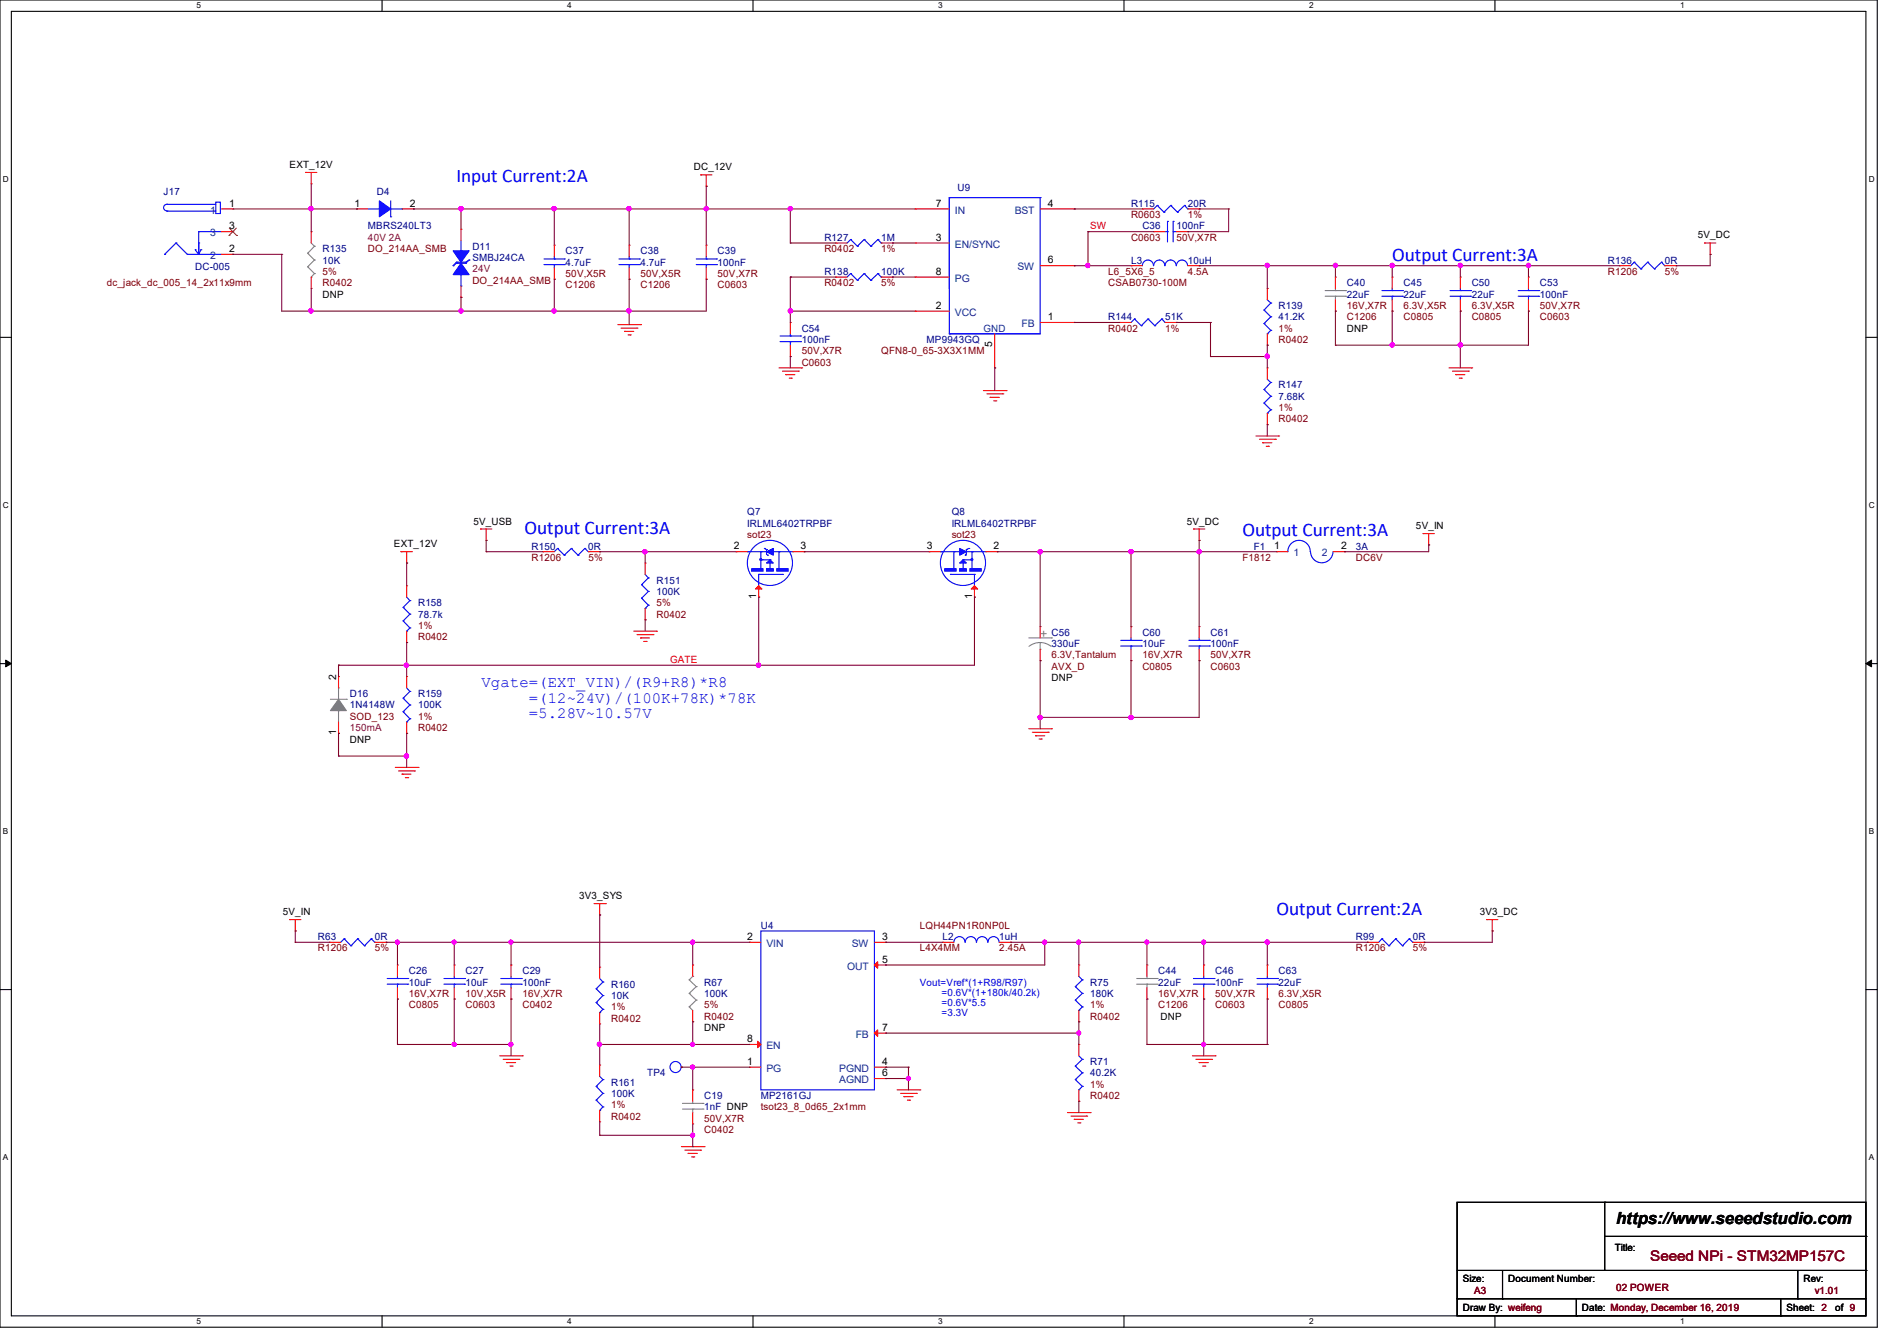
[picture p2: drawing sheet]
<svg xmlns="http://www.w3.org/2000/svg" width="297mm" height="210mm" viewBox="0 0 297 210" stroke-linecap="round" stroke-linejoin="round" font-family="sans-serif">
<path d="M0 0h293.9v207.9h-293.9zM1.8 1.8h290.3v204.3h-290.3z" fill="none" stroke="#000" stroke-width=".17"/>
<g fill="#fff">
<path d="M30.8 .2h.7v1.4h-.7z"/>
<path d="M30.8 206.2h.7v1.4h-.7z"/>
</g>
<path d="M59.8 0v1.8M59.8 206.1v1.8" fill="none" stroke="#000" stroke-width=".17"/>
<g fill="#fff">
<path d="M88.8 .2h.7v1.4h-.7z"/>
<path d="M88.8 206.2h.7v1.4h-.7z"/>
</g>
<path d="M117.9 0v1.8M117.9 206.1v1.8" fill="none" stroke="#000" stroke-width=".17"/>
<g fill="#fff">
<path d="M146.9 .2h.7v1.4h-.7z"/>
<path d="M146.9 206.2h.7v1.4h-.7z"/>
</g>
<path d="M176 0v1.8M176 206.1v1.8" fill="none" stroke="#000" stroke-width=".17"/>
<g fill="#fff">
<path d="M205 .2h.7v1.4h-.7z"/>
<path d="M205 206.2h.7v1.4h-.7z"/>
</g>
<path d="M234.1 0v1.8M234.1 206.1v1.8" fill="none" stroke="#000" stroke-width=".17"/>
<g fill="#fff">
<path d="M263.1 .2h.6v1.4h-.6z"/>
<path d="M263.1 206.2h.6v1.4h-.6z"/>
<path d="M.5 27.3h.9v1.4h-.9z"/>
<path d="M292.6 27.3h.9v1.4h-.9z"/>
<path d="M.5 78.4h.9v1.4h-.9z"/>
<path d="M292.6 78.4h.9v1.4h-.9z"/>
</g>
<path d="M0 52.8h1.8M292.1 52.8h1.8" fill="none" stroke="#000" stroke-width=".17"/>
<g fill="#fff">
<path d="M.5 129.5h.8v1.4h-.8z"/>
<path d="M292.6 129.5h.8v1.4h-.8z"/>
</g>
<path d="M0 103.9h1.8M292.1 103.9h1.8" fill="none" stroke="#000" stroke-width=".17"/>
<path d="M.9 103.4l.9 .5-.9 .5zM292.1 103.9l.9-.5v1z" fill="#000" stroke="#000" stroke-width=".16"/>
<g fill="#fff">
<path d="M.5 180.5h.8v1.4h-.8z"/>
<path d="M292.6 180.5h.8v1.4h-.8z"/>
</g>
<g fill="none" stroke="#000" stroke-width=".17">
<path d="M0 155h1.8M292.1 155h1.8M228.1 188.3h64v17.8h-64zM228.1 199h64M235.2 199v4.4M251.2 188.3h.1M251.2 188.3v10.7M251.2 193.6h40.9M281.5 199v4.4M292.1 199h.1M292.1 193.6h.1M228.1 203.4h.1"/>
<path d="M228.1 203.4h64M235.2 203.4h.1M246.8 206.1h.1M246.8 203.4v2.7M278.8 206.1h.1M278.8 203.4v2.7M281.5 203.4h.1"/>
</g>
<g fill="none" stroke="#f00" stroke-width=".17">
<path d="M34.7 32.7h1.7M34.7 36.3h1.7M34.7 39.8h1.7M36.4 32.7h.1M36.4 36.3h.1M36.4 39.8h.1M47.8 27h.1M47.8 27h1.8M48.7 28.8h.1M48.7 36.3h.1M48.7 27v1.8M48.7 36.3v1.8"/>
<path d="M55.8 32.7h.1M55.8 32.7h1.8M62.9 32.7h1.8M64.7 32.7h.1M72.2 35.9h.1M72.2 35.9v1.8M86.8 38.4h.1M86.8 38.4v1.8M98.5 38.4h.1M98.5 38.4v1.8M109.7 27.4h.1M109.7 27.4h1.8"/>
<path d="M110.6 29.2h.1M110.6 38.4h.1M110.6 27.4v1.8M110.6 38.4v1.8M130.9 38.1h.1M130.9 38.1h1.7M138 38.1h1.7M139.7 38.1h.1M143.3 32.7h.1M143.3 38.1h.1M143.3 38.1h5.3M143.3 32.7h5.3"/>
<path d="M162.9 32.7h5.3M168.2 32.7h.1M178.9 32.7h.1M178.9 32.7h1.7M180.6 36.3h.1M180.6 36.3h1.8M184.2 36.3h1.8M186 36.3h.1M186 32.7h1.7M187.7 32.7h.1M266.9 38.1h.1M266.9 38.1h1.7"/>
<path d="M267.8 39.8h.1M267.8 38.1v1.7M48.7 45.2h.1M48.7 43.4v1.8M72.2 46.6h.1M72.2 44.8v1.8M86.8 43.7h.1M86.8 42v1.7M96.7 50.8h3.6M97.2 51.4h2.5M97.8 51.9h.1M97.8 51.9h1.4"/>
<path d="M98.3 52.5h.4M98.5 43.7h.1M98.5 42v1.7M98.7 52.5h.1M99.7 51.4h.1M100.3 50.8h.1M110.6 43.7h.1M110.6 42v1.7M122 57.6h3.5M122.5 58.1h2.5M123 58.7h.1M123 58.7h1.5"/>
<path d="M123.6 59.2h.3M123.7 50.5h.1M123.7 55.8h.1M123.7 50.5v1.8M123.7 54.1v1.7M123.9 59.2h.1M125 58.1h.1M125.5 57.6h.1M130.9 43.4h.1M130.9 43.4h1.7M138 43.4h1.7M139.7 43.4h.1"/>
<path d="M143.3 43.4h.1M143.3 48.7h.1M143.3 43.4h5.3M143.3 48.7h5.3M155.7 57.6h.1M155.7 52.3v5.3M162.9 50.5h5.3M162.9 41.6h5.3M168.2 41.6h.1M168.2 50.5h.1M175.3 50.5h.1M175.3 50.5h1.8"/>
<path d="M177.1 41.6h.1M177.1 41.6h1.8M182.4 50.5h1.8M184.2 50.5h.1M186 41.6h1.7M187.7 41.6h.1M198.4 57.6h.1M198.4 45.2h.1M198.4 54.1h.1M198.4 45.2v1.7M198.4 52.3v1.8M198.4 57.6v1.8"/>
<path d="M209.1 43.4h.1M209.1 48.7h.1M209.1 43.4v1.8M209.1 46.9v1.8M218 43.4h.1M218 48.7h.1M218 43.4v1.8M218 46.9v1.8M226.9 57.6h3.5M227.4 58.1h2.5M227.9 58.7h.1M227.9 58.7h1.5"/>
<path d="M228.5 59.2h.3M228.6 43.4h.1M228.6 48.7h.1M228.6 43.4v1.8M228.6 46.9v1.8M228.8 59.2h.1M229.9 58.1h.1M230.4 57.6h.1M239.3 43.4h.1M239.3 48.7h.1M239.3 43.4v1.8M239.3 46.9v1.8"/>
<path d="M253.5 41.6h.1M253.5 41.6h1.8M260.6 41.6h1.8M262.4 41.6h.1M154 61.2h3.5M154.5 61.7h2.5M155 62.2h.1M155 62.2h1.5M155.6 62.8h.3M155.9 62.8h.1M157 61.7h.1M157.5 61.2h.1"/>
<path d="M196.6 68.3h3.6M197.2 68.8h2.5M197.7 69.3h.1M197.7 69.3h1.4M198.2 69.9h.4M198.4 66.5h.1M198.4 64.7v1.8M198.6 69.9h.1M199.7 68.8h.1M200.2 68.3h.1M62.8 86.4h.1M62.8 86.4h1.8"/>
<path d="M63.7 88.2h.1M63.7 91.7h.1M63.7 86.4v1.8M63.7 91.7v1.8M63.7 98.8v1.8M75.2 82.8h.1M75.2 82.8h1.8M76.1 84.6h.1M76.1 82.8v1.8M85 86.4h.1M85 86.4h1.8M92.1 86.4h1.8"/>
<path d="M93.9 86.4h.1M99.2 98.8h3.6M99.7 99.4h2.5M100.3 99.9h.1M100.3 99.9h1.4M101 88.2h.1M101 97.1h.1M101 88.2v1.8M101 95.3v1.8M102.2 99.4h.1M102.8 98.8h.1M115.2 86.4h.1"/>
<path d="M115.2 86.4h1.8M118.8 93.5h.1M118.8 91.7v1.8M124.1 86.4h1.8M125.9 86.4h.1M145.5 86.4h.1M145.5 86.4h1.7M152.6 93.5h.1M152.6 91.7v1.8M154.3 86.4h1.8M156.1 86.4h.1M162.9 98.1h.1"/>
<path d="M162.9 98.1v1.8M177.1 98.1h.1M177.1 98.1v1.8M186.9 82.8h.1M186.9 82.8h1.7M187.7 84.6h.1M187.7 98.1h.1M187.7 82.8v1.8M187.7 98.1v1.8M199.9 86.4h.1M199.9 86.4h1.7M208.7 86.4h1.8"/>
<path d="M210.5 86.4h.1M222.8 83.6h.1M222.8 83.6h1.8M223.7 85.3h.1M223.7 83.6v1.7M53 114.9h.1M53 106h.1M53 106v1.7M53 113.1v1.8M63.7 106h.1M63.7 114.9h.1M63.7 100.6h.1"/>
<path d="M63.7 106v1.7M63.7 113.1v1.8M100.8 100.5h.4M101.2 100.5h.1M161.1 114.1h3.5M161.6 114.7h2.5M162.1 115.2h.1M162.1 115.2h1.5M162.7 115.7h.3M162.9 103.5h.1M162.9 101.7v1.8M163 115.7h.1"/>
<path d="M164.1 114.7h.1M164.6 114.1h.1M177.1 103.5h.1M177.1 101.7v1.8M187.7 103.5h.1M187.7 101.7v1.8M61.9 120.2h3.5M62.4 120.7h2.5M62.9 121.2h.1M62.9 121.2h1.4M63.5 121.8h.3M63.8 121.8h.1"/>
<path d="M64.9 120.7h.1M65.4 120.2h.1M45.3 144h.1M45.3 144h1.8M46.2 145.8h.1M46.2 144v1.8M51.6 147.6h.1M51.6 147.6h1.7M58.7 147.6h1.8M60.5 147.6h.1M62.2 151.1h.1M62.2 156.5h.1"/>
<path d="M62.2 151.1v1.8M62.2 154.7v1.8M71.1 151.1h.1M71.1 156.5h.1M71.1 151.1v1.8M71.1 154.7v1.8M80 151.1h.1M80 156.5h.1M80 151.1v1.8M80 154.7v1.8M93 141.5h1.8M93.9 143.3h.1"/>
<path d="M93.9 151.5h.1M93.9 141.5v1.8M93.9 151.5v1.7M93.9 158.6v1.8M94.8 141.5h.1M108.5 151.1h.1M108.5 151.1v1.8M108.5 158.2v1.8M117.3 147.6h.1M117.3 147.6h1.8M136.9 147.6h1.8M136.9 151.1h1.8"/>
<path d="M138.7 147.6h.1M138.7 151.1h.1M147.6 147.6h.1M147.6 147.6h1.8M156.5 147.6h1.7M158.2 147.6h.1M168.9 151.1h.1M168.9 151.1v1.8M168.9 158.2v1.8M179.6 151.1h.1M179.6 156.5h.1M179.6 151.1v1.8"/>
<path d="M179.6 154.7v1.8M188.5 151.1h.1M188.5 156.5h.1M188.5 151.1v1.8M188.5 154.7v1.8M198.4 151.1h.1M198.4 156.5h.1M198.4 151.1v1.8M198.4 154.7v1.8M214.1 147.6h.1M214.1 147.6h1.8M221.2 147.6h1.8"/>
<path d="M223 147.6h.1M232.7 144h.1M232.7 144h1.8M233.6 145.8h.1M233.6 144v1.8M78.2 165.4h3.6M78.8 165.9h2.4M79.3 166.4h.1M79.3 166.4h1.4M79.8 167h.4M80.2 167h.1M81.2 165.9h.1"/>
<path d="M81.8 165.4h.1M93.9 160.4h.1M93.9 166.8h.1M93.9 175.7h.1M93.9 166.8v1.8M93.9 173.9v1.8M106.7 167.1h.1M106.7 179.6h3.5M108.5 170.7h.1M108.5 176h.1M108.5 160h.1M108.5 170.7v1.8"/>
<path d="M108.5 174.2v1.8M110.2 179.6h.1M117.3 163.6h.1M117.3 167.1h.1M117.3 163.6h1.8M117.3 167.1h1.8M136.9 167.1h1.8M136.9 161.8h1.8M136.9 168.9h1.8M138.7 161.8h.1M138.7 167.1h.1M138.7 168.9h.1"/>
<path d="M140.5 170.7h3.5M141 171.2h2.5M141.5 171.7h.1M141.5 171.7h1.5M142.1 172.3h.3M142.4 172.3h.1M143.5 171.2h.1M144 170.7h.1M167.1 174.2h3.6M167.7 174.8h2.4M168.2 175.3h.1M168.2 175.3h1.4"/>
<path d="M168.7 175.9h.4M168.9 160h.1M168.9 163.6h.1M168.9 172.5h.1M168.9 163.6v1.8M168.9 170.7v1.8M169.1 175.9h.1M170.1 174.8h.1M170.7 174.2h.1M186.7 165.4h3.5M187.2 165.9h2.5M187.7 166.4h.1"/>
<path d="M187.7 166.4h1.5M188.3 167h.3M188.6 167h.1M189.7 165.9h.1M190.2 165.4h.1M107.2 180.1h2.5M107.7 180.6h.1M107.7 180.6h1.5M108.3 181.2h.3M108.6 181.2h.1M109.7 180.1h.1"/>
</g>
<g fill="none" stroke="#00f" stroke-width=".17">
<path d="M25.8 39.8h.1M26.1 32h.1M26.1 33.1h.1M26.1 32h7.7M26.1 33.1h7.7M26.1 32a.51 .51 0 0 0-.5 .5 .51 .51 0 0 0 .5 .5M27.6 38.1h.1M27.6 38.1l1.7 1.7M27.6 38.1l-1.8 1.7M29.3 39.8h.1M29.3 39.8h5.4M30.6 39.1h.1"/>
<path d="M30.6 39.1l.5 .7M31.1 36.3h.1M31.1 39.8h.1M31.1 38.1h.1M31.1 36.3h3.6M31.1 36.3v3.5M31.5 39.1h.1M31.5 39.1l-.4 .7M33.8 31.7h.7v1.7h-.7zM57.6 32.7h1.8M59.4 32.7h.1M61.2 34h.1"/>
<path d="M61.2 31.5v2.5M61.2 32.7h1.7M62.9 32.7h.1M72.2 39.3h.1M72.2 37.7v1.6M133.2 37.5h.1M133.2 37.5l-.6 .6M133.2 37.5l1 1.1M134.2 38.6h.1M135.3 37.5h.1M135.3 37.5l-1.1 1.1M135.3 37.5l1.1 1.1"/>
<path d="M136.4 38.6h.1M137.5 37.5h.1M137.5 37.5l-1.1 1.1M137.5 37.5l.5 .6M138 38.1h.1M148.6 30.9h14.3v21.4h-14.3zM148.6 30.9h.1M148.6 30.9h14.3M148.6 30.9v14.3M162.9 30.9h.1M181.2 32.2h.1M181.2 32.2l-.6 .5"/>
<path d="M181.2 32.2l1 1M182.2 33.2h.1M182.4 36.3h.4M182.8 34.7h.1M182.8 36.3h.1M182.8 34.7v3.2M183.3 32.2h.1M183.3 32.2l-1.1 1M183.3 32.2l1.1 1M183.7 36.3h.1M183.7 34.7h.1M183.7 36.3h.5"/>
<path d="M183.7 34.7v3.2M184.4 33.2h.1M185.5 32.2h.1M185.5 32.2l-1.1 1M185.5 32.2l.5 .5M186 32.7h.1M71 41.6h.1M71.5 41.2h.1M71.5 41.1h.1M71.5 41.2h1.4M71.5 41.2l-.5 .4M71.5 41.1l-.5 .5"/>
<path d="M72.2 44.8h.1M72.2 43v1.8M72.9 41.2h.1M73.4 40.7h.1M73.4 40.7l-.5 .4h-1.4M73.4 40.7l-.5 .5M85.2 40.6h3.1M85.2 41.4h3.1M86.8 41.4h.1M86.8 40.6h.1M86.8 40.2v.4M86.8 41.4v.6"/>
<path d="M88.3 40.6h.1M88.3 41.4h.1M96.9 40.6h3.2M96.9 41.4h3.2M98.5 41.4h.1M98.5 40.6h.1M98.5 40.2v.4M98.5 41.4v.6M100.1 40.6h.1M100.1 41.4h.1M109 40.6h3.2M109 41.4h3.2"/>
<path d="M110.6 41.4h.1M110.6 40.6h.1M110.6 40.2v.4M110.6 41.4v.6M112.2 40.6h.1M112.2 41.4h.1M122.1 52.6h3.2M122.1 53.5h3.2M123.7 53.5h.1M123.7 52.6h.1M123.7 52.3v.3M123.7 53.5v.6"/>
<path d="M125.3 52.6h.1M125.3 53.5h.1M133.2 42.8h.1M133.2 42.8l-.6 .6M133.2 42.8l1 1.1M134.2 43.9h.1M135.3 42.8h.1M135.3 42.8l-1.1 1.1M135.3 42.8l1.1 1.1M136.4 43.9h.1M137.5 42.8h.1M137.5 42.8l-1.1 1.1"/>
<path d="M137.5 42.8l.5 .6M138 43.4h.1M148.6 52.3h.1M148.6 52.3h14.3M177.6 50h.1M177.6 50l-.5 .5M177.6 50l1.1 1M178.7 51h.1M179.7 50h.1M179.7 50l-1 1M179.7 50l1.1 1M180.6 41.6a.87 .87 0 0 0-.9-.9 .87 .87 0 0 0-.8 .9"/>
<path d="M180.8 51h.1M181.9 50h.1M181.9 50l-1.1 1M181.9 50l.5 .5M182.4 41.6a.87 .87 0 0 0-.9-.9 .87 .87 0 0 0-.9 .9M182.4 50.5h.1M184.1 41.6a.87 .87 0 0 0-.8-.9 .87 .87 0 0 0-.9 .9M185.9 41.6a.87 .87 0 0 0-.8-.9 .87 .87 0 0 0-.9 .9M197.9 48.6h.1M197.9 50.7h.1M197.9 48.6l1.1 1M197.9 50.7l1.1 1"/>
<path d="M198.4 52.3h.1M198.4 59.4l.6 .5M198.4 46.9l.6 .6M199 59.9h.1M199 47.5h.1M199 49.6h.1M199 51.7h.1M199 59.9l-1.1 1.1M199 47.5l-1.1 1.1M199 49.6l-1.1 1.1M199 51.7l-.6 .6M216.4 45.5h3.2"/>
<path d="M216.4 46.4h3.2M218 46.4h.1M218 45.5h.1M218 45.2v.3M218 46.4v.5M219.6 45.5h.1M219.6 46.4h.1M227 45.5h3.3M227 46.4h3.3M228.6 46.4h.1M228.6 45.5h.1M228.6 45.2v.3"/>
<path d="M228.6 46.4v.5M230.3 45.5h.1M230.3 46.4h.1M237.7 45.5h3.2M237.7 46.4h3.2M239.3 46.4h.1M239.3 45.5h.1M239.3 45.2v.3M239.3 46.4v.5M240.9 45.5h.1M240.9 46.4h.1M255.9 41.1h.1"/>
<path d="M255.9 41.1l-.6 .5M255.9 41.1l1 1M256.9 42.1h.1M258 41.1h.1M258 41.1l-1.1 1M258 41.1l1 1M259 42.1h.1M260.1 41.1h.1M260.1 41.1l-1.1 1M260.1 41.1l.5 .5M260.6 41.6h.1M197.9 61h.1"/>
<path d="M197.9 63.1h.1M197.9 61l1.1 1.1M197.9 63.1l1.1 1.1M198.4 64.7h.1M199 62.1h.1M199 64.2h.1M199 62.1l-1.1 1M199 64.2l-.6 .5M63.1 95.1h.1M63.1 97.2h.1M63.1 95.1l1.1 1.1M63.1 97.2l1.1 1.1"/>
<path d="M63.7 98.8h.1M63.7 93.5l.5 .6M64.2 94.1h.1M64.2 96.2h.1M64.2 98.3h.1M64.2 94.1l-1.1 1M64.2 96.2l-1.1 1M64.2 98.3l-.5 .5M87.3 85.9h.1M87.3 85.9l-.5 .5M87.3 85.9l1 1.1M88.3 87h.1"/>
<path d="M89.5 85.9h.1M89.5 85.9l-1.2 1.1M89.5 85.9l1 1.1M90.5 87h.1M91.6 85.9h.1M91.6 85.9l-1.1 1.1M91.6 85.9l.5 .5M92.1 86.4h.1M100.5 91.6h.1M100.5 93.7h.1M100.5 91.6l1 1M100.5 93.7l1 1.1"/>
<path d="M101 95.3h.1M101 90l.5 .5M101.5 90.5h.1M101.5 92.6h.1M101.5 94.8h.1M101.5 90.5l-1 1.1M101.5 92.6l-1 1.1M101.5 94.8l-.5 .5M117 86.4h.1M117 86.4h3M118.8 90h.1M118.8 90h3.7"/>
<path d="M118.8 90v1.7M119.1 89.1h.1M119.1 86.4h.1M119.1 86.4v1.1M119.1 87.8v1.3M119.3 87.7h.1M119.3 87.7h1.3M119.7 85.9h.1M119.7 85.9l.3 .2M120 86.1h.1M120 86.1v.7l.2 .2M120.2 87h.1"/>
<path d="M120.6 87.7h.1M120.6 87.7v1.4M121.1 86.4h3M122 86.4h.1M122 86.4v2.7M122.5 90h.1M124.1 86.4h.1M147.2 86.4h.1M147.2 86.4h3M148.8 90h.1M148.8 90h3.8M149.4 86.4h.1"/>
<path d="M149.4 86.4v2.7M150.8 87.7h.1M150.8 87.7v1.4M150.8 87.7h1.2M151.1 87h.1M151.3 86.1h.1M151.3 86.4h3M151.3 86.1v.7l-.2 .2M151.7 85.9h.1M151.7 85.9l-.4 .2M152 87.7h.1M152.2 89.1h.1"/>
<path d="M152.2 86.4h.1M152.2 86.4v1.1M152.2 87.8v1.3M152.6 90h.1M152.6 90v1.7M154.3 86.4h.1M177.1 99.9v.4M187.7 99.9v.4M201.6 86.4a1.76 1.76 0 0 1 1.8-1.8 1.76 1.76 0 0 1 1.7 1.8M205.2 86.4a1.76 1.76 0 0 0 1.7 1.7 1.76 1.76 0 0 0 1.8-1.7M63.1 109.3h.1M63.1 111.5h.1"/>
<path d="M63.1 109.3l1.1 1.1M63.1 111.5l1.1 1.1M63.7 113.1h.1M63.7 107.7l.5 .6M64.2 108.3h.1M64.2 110.4h.1M64.2 112.6h.1M64.2 108.3l-1.1 1M64.2 110.4l-1.1 1.1M64.2 112.6l-.5 .5M175.5 100.3h3.2M175.5 101.2h3.2"/>
<path d="M177.1 101.2h.1M177.1 100.3h.1M177.1 101.2v.5M178.7 100.3h.1M178.7 101.2h.1M186.1 100.3h3.3M186.1 101.2h3.3M187.7 101.2h.1M187.7 100.3h.1M187.7 101.2v.5M189.4 100.3h.1M189.4 101.2h.1"/>
<path d="M53.9 147h.1M53.9 147l-.6 .6M53.9 147l1 1.1M54.9 148.1h.1M56 147h.1M56 147l-1.1 1.1M56 147l1.1 1.1M57.1 148.1h.1M58.1 147h.1M58.1 147l-1 1.1M58.1 147l.6 .6M58.7 147.6h.1"/>
<path d="M60.6 153.2h3.2M60.6 154.1h3.2M62.2 154.1h.1M62.2 153.2h.1M62.2 152.9v.3M62.2 154.1v.6M63.8 153.2h.1M63.8 154.1h.1M69.5 153.2h3.2M69.5 154.1h3.2M71.1 154.1h.1M71.1 153.2h.1"/>
<path d="M71.1 152.9v.3M71.1 154.1v.6M72.7 153.2h.1M72.7 154.1h.1M78.4 153.2h3.2M78.4 154.1h3.2M80 154.1h.1M80 153.2h.1M80 152.9v.3M80 154.1v.6M81.6 153.2h.1M81.6 154.1h.1"/>
<path d="M93.3 154.9h.1M93.3 157h.1M93.3 154.9l1.1 1M93.3 157l1.1 1.1M93.9 158.6h.1M93.9 153.2l.5 .6M94.4 153.8h.1M94.4 155.9h.1M94.4 158.1h.1M94.4 153.8l-1.1 1.1M94.4 155.9l-1.1 1.1M94.4 158.1l-.5 .5"/>
<path d="M119.1 145.8h17.8v24.9h-17.8zM151.1 147.6a.87 .87 0 0 0-.9-.9 .87 .87 0 0 0-.8 .9M152.9 147.6a.87 .87 0 0 0-.9-.9 .87 .87 0 0 0-.9 .9M154.6 147.6a.87 .87 0 0 0-.8-.9 .87 .87 0 0 0-.9 .9M156.4 147.6a.87 .87 0 0 0-.8-.9 .87 .87 0 0 0-.9 .9M168.4 154.5h.1M168.4 156.6h.1M168.4 154.5l1.1 1.1M168.4 156.6l1.1 1.1M168.9 158.2h.1M168.9 152.9l.6 .6M169.5 153.5h.1"/>
<path d="M169.5 155.6h.1M169.5 157.7h.1M169.5 153.5l-1.1 1M169.5 155.6l-1.1 1M169.5 157.7l-.6 .5M186.9 153.2h3.2M186.9 154.1h3.2M188.5 154.1h.1M188.5 153.2h.1M188.5 152.9v.3M188.5 154.1v.6M190.1 153.2h.1"/>
<path d="M190.1 154.1h.1M196.8 153.2h3.2M196.8 154.1h3.2M198.4 154.1h.1M198.4 153.2h.1M198.4 152.9v.3M198.4 154.1v.6M200 153.2h.1M200 154.1h.1M216.4 147h.1M216.4 147l-.5 .6M216.4 147l1.1 1.1"/>
<path d="M217.5 148.1h.1M218.5 147h.1M218.5 147l-1 1.1M218.5 147l1.1 1.1M219.6 148.1h.1M220.6 147h.1M220.6 147l-1 1.1M220.6 147l.6 .6M221.2 147.6h.1M93.3 170.1h.1M93.3 172.3h.1M93.3 170.1l1.1 1.1"/>
<path d="M93.3 172.3l1.1 1.1M93.9 173.9h.1M93.9 168.6l.5 .5M94.4 169.1h.1M94.4 171.2h.1M94.4 173.4h.1M94.4 169.1l-1.1 1M94.4 171.2l-1.1 1.1M94.4 173.4l-.5 .5M168.4 167h.1M168.4 169.1h.1M168.4 167l1.1 1"/>
<path d="M168.4 169.1l1.1 1M168.9 170.7h.1M168.9 165.4l.6 .5M169.5 165.9h.1M169.5 168h.1M169.5 170.1h.1M169.5 165.9l-1.1 1.1M169.5 168l-1.1 1.1M169.5 170.1l-.6 .6"/>
<circle cx="120.5" cy="88.2" r="3.5"/>
<circle cx="150.8" cy="88.2" r="3.5"/>
<circle cx="105.8" cy="167.1" r=".87"/>
</g>
<path d="M35.9 36.9h.1M35.9 35.7l1.1 1.2M37 35.7l-1.1 1.2M37 36.9h.1" fill="none" stroke="#804000" stroke-width=".16"/>
<g fill="none" stroke="#808080" stroke-width=".17">
<path d="M48.2 39.7h.1M48.2 39.7l1 1M48.7 38.1l.5 .5M49.2 38.6h.1M49.2 38.6l-1 1.1M48.2 41.8h.1M48.2 41.8l1 1M48.7 43.4h.1M49.2 40.7h.1M49.2 42.8h.1M49.2 40.7l-1 1.1M49.2 42.8l-.5 .6"/>
<path d="M207.5 45.5h3.2M207.5 46.4h3.2M209.1 46.4h.1M209.1 45.5h.1M209.1 45.2v.3M209.1 46.4v.5M210.7 45.5h.1M210.7 46.4h.1M161.1 99.9h3.5M164.6 99.9h.1M51.7 109.5h2.5M53 111.3h.1"/>
<path d="M53 107.7h.1M53 107.7v1.8M53 111.3v1.8M54.2 109.5h.1M162.9 101.7h.1M162.9 100.6l1 .3 .7 .3M162.9 100.6l-.8 .1-1 .5M162.9 100.6v1.1M107.9 157.7h.1M107.9 155.6h.1M107.9 153.5h.1M107.9 157.7l.6 .5"/>
<path d="M107.9 155.6l1.1 1M107.9 153.5l1.1 1M108.5 152.9h.1M108.5 152.9l-.6 .6M109 156.6h.1M109 154.5h.1M109 156.6l-1.1 1.1M109 154.5l-1.1 1.1M178 153.2h3.2M178 154.1h3.2M179.6 154.1h.1M179.6 153.2h.1"/>
<path d="M179.6 152.9v.3M179.6 154.1v.6M181.2 153.2h.1M181.2 154.1h.1M106.8 172.8h3.3M106.8 173.7h3.3M108.5 173.7h.1M108.5 172.8h.1M108.5 172.5v.3M108.5 173.7v.5M110.1 172.8h.1M110.1 173.7h.1"/>
</g>
<g fill="#00f" stroke="#00f" stroke-width=".17">
<path d="M150.2 88.2l.6-.5 .5 .5z"/>
<path d="M120 88.2l.6-.5 .5 .5z"/>
<path d="M147.9 89.1h1.8v.4h-1.8z" fill-rule="evenodd"/>
<path d="M151.8 89.1h1.8v.4h-1.8z" fill-rule="evenodd"/>
<path d="M150.2 89.1h1.1v.4h-1.1z" fill-rule="evenodd"/>
<path d="M150.2 85.9l1.1 .5-1.1 .6z" fill-rule="evenodd"/>
<path d="M71 39.3h2.4l-1.2 1.8z" fill-rule="evenodd"/>
<path d="M72.2 41.2l1.2 1.8h-2.4z" fill-rule="evenodd"/>
<path d="M59.4 31.5l1.8 1.2-1.8 1.3z" fill-rule="evenodd"/>
<path d="M121.6 89.1h1.8v.4h-1.8z" fill-rule="evenodd"/>
<path d="M117.7 89.1h1.8v.4h-1.8z" fill-rule="evenodd"/>
<path d="M120 89.1h1.1v.4h-1.1z" fill-rule="evenodd"/>
<path d="M120 86.4l1.1-.5v1.1z" fill-rule="evenodd"/>
<circle cx="152.2" cy="87.6" r=".16"/>
<circle cx="119.1" cy="87.6" r=".16"/>
</g>
<g fill="#f00" stroke="#f00" stroke-width=".17">
<path d="M152.1 92.2l.5-.5 .5 .5z"/>
<path d="M118.6 163.1l.5 .5-.5 .5z"/>
<path d="M136.9 151.1l.5-.5v1z"/>
<path d="M137.4 161.3v1l-.5-.5z"/>
<path d="M118.8 91.7l.5 .5h-1z"/>
</g>
<path d="M53 109.5l1.2 1.8h-2.5z" fill-rule="evenodd" fill="#808080" stroke="#808080" stroke-width=".17"/>
<g fill="none" stroke="#800040" stroke-width=".17">
<path d="M36.4 39.8h.1M36.4 32.7h19.4M36.4 39.8h7.7M44.1 39.8h.1M44.1 39.8v8.9h66.5v-5M48.7 32.7h.1M48.7 28.8v7.5M55.8 32.7h.1M64.7 32.7h.1M64.7 32.7h78.6M72.2 32.7h.1M72.2 32.7v3.2"/>
<path d="M86.8 32.7h.1M86.8 32.7v5.7M98.5 32.7h.1M98.5 32.7v5.7M110.6 29.2h.1M110.6 32.7h.1M110.6 29.2v9.2M123.7 32.7h.1M123.7 38.1h.1M123.7 32.7v5.4M123.7 38.1h7.2M139.7 38.1h.1"/>
<path d="M139.7 38.1h3.6M168.2 32.7h.1M168.2 32.7h10.7M170.3 36.3h.1M170.3 36.3h10.3M170.3 36.3v5.3M186 36.3h.1M187.7 32.7h.1M187.7 32.7h4.7M192.4 32.7h.1M192.4 32.7v3.6h-6.4M267.8 39.8h.1"/>
<path d="M267.8 39.8v1.8h-5.4M48.7 48.7h.1M48.7 45.2v3.5M72.2 46.6h.1M72.2 48.7h.1M72.2 46.6v2.1M86.8 43.7h.1M86.8 43.7v5M98.5 43.7h.1M98.5 48.7h.1M98.5 43.7v7.1M110.6 43.7h.1"/>
<path d="M123.7 43.4h.1M123.7 48.7h.1M123.7 55.8h.1M123.7 43.4v7.1M123.7 55.8v1.8M123.7 43.4h7.2M123.7 48.7h19.6M139.7 43.4h.1M139.7 43.4h3.6M155.7 57.6h.1M155.7 57.6v3.6M168.2 41.6h.1"/>
<path d="M168.2 50.5h.1M168.2 41.6h8.9M168.2 50.5h7.1M170.3 41.6h.1M184.2 50.5h.1M184.2 50.5h5.3M187.7 41.6h.1M187.7 41.6h65.8M189.5 50.5h.1M189.5 55.8h.1M189.5 50.5v5.3M189.5 55.8h8.9"/>
<path d="M198.4 41.6h.1M198.4 54.1h.1M198.4 55.8h.1M198.4 41.6v3.6M198.4 54.1v3.5M209.1 41.6h.1M209.1 48.7h.1M209.1 54.1h.1M209.1 41.6v1.8M209.1 48.7v5.4M218 41.6h.1M218 48.7h.1"/>
<path d="M218 54.1h.1M218 41.6v1.8M218 48.7v5.4M228.6 41.6h.1M228.6 48.7h.1M228.6 54.1h.1M228.6 41.6v1.8M228.6 48.7v8.9M239.3 41.6h.1M239.3 48.7h.1M239.3 41.6v1.8M239.3 48.7v5.4h-30.2"/>
<path d="M262.4 41.6h.1M198.4 66.5h.1M198.4 66.5v1.8M63.7 88.2h.1M63.7 88.2v3.5M76.1 84.6h.1M76.1 86.4h.1M76.1 84.6v1.8M76.1 86.4h8.9M93.9 86.4h.1M93.9 86.4h21.3M101 86.4h.1"/>
<path d="M101 97.1h.1M101 86.4v1.8M101 97.1v1.7M118.8 93.5h.1M118.8 93.5v10.7M125.9 86.4h.1M125.9 86.4h19.6M152.6 93.5h.1M152.6 93.5v10.7h-99.6M156.1 86.4h.1M156.1 86.4h43.8M162.9 86.4h.1"/>
<path d="M162.9 86.4v11.7M177.1 86.4h.1M177.1 86.4v11.7M187.7 86.4h.1M187.7 84.6h.1M187.7 84.6v13.5M210.5 86.4h.1M223.7 85.3h.1M223.7 85.3v1.1h-13.2M53 104.2h.1M53 114.9h.1M53 118.4h.1"/>
<path d="M53 104.2v1.8M53 114.9v3.5M53 118.4h10.7M63.7 100.6h.1M63.7 104.2h.1M63.7 114.9h.1M63.7 118.4h.1M63.7 100.6v5.4M63.7 114.9v5.3M118.8 104.2h.1M162.9 103.5h.1M162.9 112.4h.1"/>
<path d="M162.9 103.5v10.6M177.1 103.5h.1M177.1 112.4h.1M177.1 103.5v8.9M187.7 103.5h.1M187.7 103.5v8.9h-24.8M46.2 147.6h.1M46.2 145.8h.1M46.2 147.6h5.4M46.2 145.8v1.8M60.5 147.6h.1M60.5 147.6h56.8"/>
<path d="M62.2 147.6h.1M62.2 156.5h.1M62.2 147.6v3.5M62.2 156.5v7.1M71.1 147.6h.1M71.1 156.5h.1M71.1 147.6v3.5M71.1 156.5v7.1M80 147.6h.1M80 156.5h.1M80 147.6v3.5M80 156.5v8.9"/>
<path d="M93.9 143.3h.1M93.9 143.3v8.2M108.5 147.6h.1M108.5 147.6v3.5M138.7 147.6h.1M138.7 151.1h.1M138.7 147.6h8.9M158.2 147.6h.1M158.2 147.6h55.9M163.6 147.6h.1M163.6 147.6v3.5h-24.9M168.9 147.6h.1"/>
<path d="M168.9 147.6v3.5M179.6 147.6h.1M179.6 156.5h.1M179.6 147.6v3.5M179.6 156.5v7.1M188.5 147.6h.1M188.5 156.5h.1M188.5 147.6v3.5M188.5 156.5v8.9M198.4 147.6h.1M198.4 156.5h.1M198.4 147.6v3.5"/>
<path d="M198.4 156.5v7.1M214.1 147.6h.1M223 147.6h.1M233.6 145.8h.1M233.6 145.8v1.8h-10.6M62.2 163.6h.1M62.2 163.6h17.8M71.1 163.6h.1M80 163.6h.1M93.9 163.6h.1M93.9 177.8h.1M93.9 163.6h23.4"/>
<path d="M93.9 160.4v6.4M93.9 175.7v2.1M93.9 177.8h14.6M106.7 167.1h.1M106.7 167.1h10.6M108.5 160h.1M108.5 163.6h.1M108.5 167.1h.1M108.5 177.8h.1M108.5 179.6h.1M108.5 160v3.6M108.5 167.1v3.6"/>
<path d="M108.5 176v3.6M138.7 161.8h.1M138.7 167.1h.1M138.7 168.9h.1M138.7 167.1h3.5M138.7 161.8h30.2M138.7 168.9h3.5M142.2 167.1h.1M142.2 168.9h.1M142.2 167.1v3.6M168.9 160h.1M168.9 161.8h.1"/>
<path d="M168.9 172.5h.1M168.9 160v3.6M168.9 172.5v1.7M179.6 163.6h.1M179.6 163.6h18.8M188.5 163.6h.1M198.4 163.6h.1"/>
</g>
<g fill="#f0f" stroke="#f0f" stroke-width=".17">
<circle cx="188.4" cy="147.6" r=".32"/>
<circle cx="179.6" cy="147.6" r=".32"/>
<circle cx="188.4" cy="163.6" r=".32"/>
<circle cx="80" cy="147.6" r=".32"/>
<circle cx="71.1" cy="147.6" r=".32"/>
<circle cx="62.2" cy="147.6" r=".32"/>
<circle cx="71.1" cy="163.6" r=".32"/>
<circle cx="80" cy="163.6" r=".32"/>
<circle cx="108.4" cy="163.6" r=".32"/>
<circle cx="108.4" cy="147.6" r=".32"/>
<circle cx="108.4" cy="167.1" r=".32"/>
<circle cx="168.9" cy="147.6" r=".32"/>
<circle cx="163.6" cy="147.6" r=".32"/>
<circle cx="168.9" cy="161.8" r=".32"/>
<circle cx="142.2" cy="168.9" r=".32"/>
<circle cx="72.2" cy="32.7" r=".34"/>
<circle cx="86.7" cy="32.7" r=".34"/>
<circle cx="98.5" cy="32.7" r=".34"/>
<circle cx="123.7" cy="32.7" r=".34"/>
<circle cx="110.6" cy="32.7" r=".34"/>
<circle cx="170.3" cy="41.6" r=".34"/>
<circle cx="209.1" cy="41.6" r=".34"/>
<circle cx="198.4" cy="41.6" r=".34"/>
<circle cx="228.6" cy="41.6" r=".34"/>
<circle cx="218" cy="41.6" r=".34"/>
<circle cx="239.3" cy="41.6" r=".34"/>
<circle cx="86.7" cy="48.7" r=".34"/>
<circle cx="72.2" cy="48.7" r=".34"/>
<circle cx="98.5" cy="48.7" r=".34"/>
<circle cx="123.7" cy="48.7" r=".34"/>
<circle cx="228.6" cy="54" r=".34"/>
<circle cx="218" cy="54" r=".34"/>
<circle cx="198.4" cy="55.8" r=".34"/>
<circle cx="48.7" cy="32.7" r=".34"/>
<circle cx="48.7" cy="48.7" r=".34"/>
<circle cx="101" cy="86.4" r=".34"/>
<circle cx="162.9" cy="86.4" r=".34"/>
<circle cx="187.7" cy="86.4" r=".34"/>
<circle cx="177.1" cy="86.4" r=".34"/>
<circle cx="162.9" cy="112.4" r=".34"/>
<circle cx="177.1" cy="112.4" r=".34"/>
<circle cx="63.6" cy="104.2" r=".34"/>
<circle cx="118.7" cy="104.2" r=".34"/>
<circle cx="63.6" cy="118.4" r=".34"/>
<circle cx="93.9" cy="163.6" r=".34"/>
<circle cx="108.4" cy="177.8" r=".32"/>
<circle cx="198.4" cy="147.6" r=".34"/>
</g>
<g font-size="3" fill="#00f">
<text x="71.5" y="28.5">Input Current:2A</text>
<text x="218" y="40.9">Output Current:3A</text>
<text x="82.1" y="83.6">Output Current:3A</text>
<text x="194.5" y="83.9">Output Current:3A</text>
<text x="199.9" y="143.3">Output Current:2A</text>
</g>
<text font-size="2.6" x="253" y="191.8">https://www.seeedstudio.com</text>
<g font-size="2.5" fill="#00f">
<text x="75.4" y="107.6">Vgate=(EXT_VIN)/(R9+R8)*R8</text>
<text x="82.8" y="110">=(12~24V)/(100K+78K)*78K</text>
<text x="82.8" y="112.5">=5.28V~10.57V</text>
</g>
<text font-size="2.3" fill="#800000" x="258.4" y="197.5">Seeed NPi - STM32MP157C</text>
<text font-size="1.9" fill="#808080" x="162.9" y="99.9">+</text>
<g font-size="1.6">
<text x="45.3" y="26.3">EXT_12V</text>
<text x="108.6" y="26.7">DC_12V</text>
<text x="35.9" y="32.3">1</text>
<text x="35.9" y="35.9">3</text>
<text x="55.5" y="32.3">1</text>
<text x="64.2" y="32.3">2</text>
<text x="146.5" y="32.3">7</text>
<text x="164.1" y="32.3">4</text>
<text x="35.9" y="39.5">2</text>
<text x="146.5" y="37.7">3</text>
<text x="164.1" y="41.2">6</text>
<text x="265.8" y="37.3">5V_DC</text>
<text x="50.5" y="46.6">DNP</text>
<text x="146.5" y="43">8</text>
<text x="146.5" y="48.3">2</text>
<text x="164.1" y="50.1">1</text>
<text x="210.9" y="51.9">DNP</text>
<text x="155.4" y="54.4" transform="rotate(-90 155.4 54.4)">5</text>
<text x="74.1" y="82.2">5V_USB</text>
<text x="185.8" y="82.2">5V_DC</text>
<text x="221.7" y="82.9">5V_IN</text>
<text x="61.7" y="85.7">EXT_12V</text>
<text x="114.9" y="86">2</text>
<text x="125.3" y="86">3</text>
<text x="145.1" y="86">3</text>
<text x="155.6" y="86">2</text>
<text x="199.5" y="86">1</text>
<text x="210" y="86">2</text>
<text x="118.4" y="93.9" transform="rotate(-90 118.4 93.9)">1</text>
<text x="152.2" y="93.9" transform="rotate(-90 152.2 93.9)">1</text>
<text x="52.6" y="106.5" transform="rotate(-90 52.6 106.5)">2</text>
<text x="164.6" y="106.7">DNP</text>
<text x="52.6" y="115.2" transform="rotate(-90 52.6 115.2)">1</text>
<text x="54.8" y="116.3">DNP</text>
<text x="44.3" y="143.3">5V_IN</text>
<text x="90.7" y="140.8">3V3_SYS</text>
<text x="231.7" y="143.3">3V3_DC</text>
<text x="117" y="147.2">2</text>
<text x="138.1" y="147.2">3</text>
<text x="138.1" y="150.8">5</text>
<text x="110.2" y="161.5">DNP</text>
<text x="138.1" y="161.4">7</text>
<text x="181.7" y="159.7">DNP</text>
<text x="117" y="163.2">8</text>
<text x="117" y="166.8">1</text>
<text x="138.1" y="166.8">4</text>
<text x="138.1" y="168.5">6</text>
<text x="252.8" y="196">Title:</text>
<text x="229" y="200.7">Size:</text>
<text x="236.1" y="200.7">Document Number:</text>
<text x="282.4" y="200.7">Rev:</text>
<text x="229" y="205.4">Draw By: weifeng</text>
<text x="247.7" y="205.4">Date: Monday, December 16, 2019</text>
<text x="279.7" y="205.4">Sheet: 2</text>
<text x="287.3" y="205.4">of 9</text>
</g>
<g font-size="1.6" fill="#000080">
<text x="149.9" y="29.9">U9</text>
<text x="25.6" y="30.6">J17</text>
<text x="57.6" y="35.9">MBRS240LT3</text>
<text x="59" y="30.6">D4</text>
<text x="177.1" y="32.4">R115</text>
<text x="178.9" y="35.9">C36</text>
<text x="184.2" y="35.9">100nF</text>
<text x="186" y="32.4">20R</text>
<text x="50.5" y="39.5">R135</text>
<text x="50.5" y="41.3">10K</text>
<text x="74" y="39.1">D11</text>
<text x="74" y="40.9">SMBJ24CA</text>
<text x="88.6" y="39.8">C37</text>
<text x="88.6" y="41.6">4.7uF</text>
<text x="100.3" y="39.8">C38</text>
<text x="100.3" y="41.6">4.7uF</text>
<text x="112.4" y="39.8">C39</text>
<text x="112.4" y="41.6">100nF</text>
<text x="129.1" y="37.7">R127</text>
<text x="138" y="37.7">1M</text>
<text x="177.1" y="41.3">L3</text>
<text x="186" y="41.3">10uH</text>
<text x="251.8" y="41.3">R136</text>
<text x="260.6" y="41.3">0R</text>
<text x="30.6" y="42.3">DC-005</text>
<text x="129.1" y="43.1">R138</text>
<text x="138" y="43.1">100K</text>
<text x="210.9" y="44.8">C40</text>
<text x="210.9" y="46.6">22uF</text>
<text x="219.8" y="44.8">C45</text>
<text x="219.8" y="46.6">22uF</text>
<text x="230.4" y="44.8">C50</text>
<text x="230.4" y="46.6">22uF</text>
<text x="241.1" y="44.8">C53</text>
<text x="241.1" y="46.6">100nF</text>
<text x="125.5" y="51.9">C54</text>
<text x="125.5" y="53.7">100nF</text>
<text x="145.1" y="53.7">MP9943GQ</text>
<text x="173.5" y="50.2">R144</text>
<text x="182.4" y="50.2">51K</text>
<text x="200.2" y="48.4">R139</text>
<text x="200.2" y="50.2">41.2K</text>
<text x="200.2" y="60.8">R147</text>
<text x="200.2" y="62.6">7.68K</text>
<text x="117" y="80.7">Q7</text>
<text x="117" y="82.5">IRLML6402TRPBF</text>
<text x="149" y="80.7">Q8</text>
<text x="149" y="82.5">IRLML6402TRPBF</text>
<text x="83.2" y="86.1">R150</text>
<text x="92.1" y="86.1">0R</text>
<text x="196.3" y="86.1">F1</text>
<text x="212.3" y="86.1">3A</text>
<text x="65.4" y="95">R158</text>
<text x="102.8" y="91.4">R151</text>
<text x="102.8" y="93.2">100K</text>
<text x="65.4" y="96.7">78.7k</text>
<text x="164.6" y="99.6">C56</text>
<text x="164.6" y="101.3">330uF</text>
<text x="178.9" y="99.6">C60</text>
<text x="178.9" y="101.3">10uF</text>
<text x="189.5" y="99.6">C61</text>
<text x="189.5" y="101.3">100nF</text>
<text x="54.8" y="109.2">D16</text>
<text x="54.8" y="111">1N4148W</text>
<text x="65.4" y="109.2">R159</text>
<text x="65.4" y="111">100K</text>
<text x="49.8" y="147.2">R63</text>
<text x="58.7" y="147.2">0R</text>
<text x="119.1" y="145.5">U4</text>
<text x="147.6" y="147.2">L2</text>
<text x="156.5" y="147.2">1uH</text>
<text x="212.3" y="147.2">R99</text>
<text x="221.2" y="147.2">0R</text>
<text x="64" y="152.6">C26</text>
<text x="64" y="154.3">10uF</text>
<text x="72.9" y="152.6">C27</text>
<text x="72.9" y="154.3">10uF</text>
<text x="81.8" y="152.6">C29</text>
<text x="81.8" y="154.3">100nF</text>
<text x="95.7" y="154.7">R160</text>
<text x="110.2" y="154.3">R67</text>
<text x="170.7" y="154.3">R75</text>
<text x="181.4" y="152.6">C44</text>
<text x="181.4" y="154.3">22uF</text>
<text x="190.2" y="152.6">C46</text>
<text x="190.2" y="154.3">100nF</text>
<text x="200.2" y="152.6">C63</text>
<text x="200.2" y="154.3">22uF</text>
<text x="95.7" y="156.5">10K</text>
<text x="110.2" y="156.1">100K</text>
<text x="170.7" y="156.1">180K</text>
<text x="170.7" y="166.8">R71</text>
<text x="95.7" y="170">R161</text>
<text x="95.7" y="171.8">100K</text>
<text x="101.3" y="168.6">TP4</text>
<text x="110.2" y="172.1">C19</text>
<text x="110.2" y="173.9">1nF DNP</text>
<text x="119.1" y="172.1">MP2161GJ</text>
<text x="170.7" y="168.6">40.2K</text>
</g>
<g font-size="1.6" fill="#004080">
<text x="32.9" y="33.4">1</text>
<text x="149.5" y="33.4">IN</text>
<text x="158.9" y="33.4">BST</text>
<text x="32.9" y="37">3</text>
<text x="32.9" y="40.6">2</text>
<text x="149.5" y="38.8">EN/SYNC</text>
<text x="149.5" y="44.1">PG</text>
<text x="159.3" y="42.3">SW</text>
<text x="149.5" y="49.4">VCC</text>
<text x="154" y="51.9">GND</text>
<text x="159.9" y="51.2">FB</text>
<text x="202.5" y="87.1">1</text>
<text x="207" y="87.1">2</text>
<text x="120" y="148.3">VIN</text>
<text x="133.3" y="148.3">SW</text>
<text x="132.6" y="151.9">OUT</text>
<text x="120" y="164.3">EN</text>
<text x="120" y="167.9">PG</text>
<text x="131.4" y="167.9">PGND</text>
<text x="134" y="162.5">FB</text>
<text x="131.4" y="169.6">AGND</text>
</g>
<g font-size="1.6" fill="#f00">
<text x="170.7" y="35.9">SW</text>
<text x="104.9" y="103.8">GATE</text>
</g>
<g font-size="1.6" fill="#800000">
<text x="177.1" y="34.2">R0603</text>
<text x="186" y="34.2">1%</text>
<text x="57.6" y="39.5">DO_214AA_SMB</text>
<text x="129.1" y="39.5">R0402</text>
<text x="138" y="39.5">1%</text>
<text x="177.1" y="37.7">C0603</text>
<text x="184.2" y="37.7">50V,X7R</text>
<text x="16.7" y="44.8">dc_jack_dc_005_14_2x11x9mm</text>
<text x="50.5" y="43.1">5%</text>
<text x="50.5" y="44.8">R0402</text>
<text x="74" y="44.4">DO_214AA_SMB</text>
<text x="88.6" y="45.2">C1206</text>
<text x="88.6" y="43.4">50V,X5R</text>
<text x="100.3" y="45.2">C1206</text>
<text x="100.3" y="43.4">50V,X5R</text>
<text x="112.4" y="45.2">C0603</text>
<text x="112.4" y="43.4">50V,X7R</text>
<text x="129.1" y="44.8">R0402</text>
<text x="138" y="44.8">5%</text>
<text x="173.5" y="43.1">L6_5X6_5</text>
<text x="173.5" y="44.8">CSAB0730-100M</text>
<text x="186" y="43.1">4.5A</text>
<text x="251.8" y="43.1">R1206</text>
<text x="260.6" y="43.1">5%</text>
<text x="173.5" y="51.9">R0402</text>
<text x="182.4" y="51.9">1%</text>
<text x="200.2" y="51.9">1%</text>
<text x="200.2" y="53.7">R0402</text>
<text x="210.9" y="50.2">C1206</text>
<text x="210.9" y="48.4">16V,X7R</text>
<text x="219.8" y="50.2">C0805</text>
<text x="219.8" y="48.4">6.3V,X5R</text>
<text x="230.4" y="50.2">C0805</text>
<text x="230.4" y="48.4">6.3V,X5R</text>
<text x="241.1" y="50.2">C0603</text>
<text x="241.1" y="48.4">50V,X7R</text>
<text x="125.5" y="57.3">C0603</text>
<text x="125.5" y="55.5">50V,X7R</text>
<text x="138" y="55.5">QFN8-0_65-3X3X1MM</text>
<text x="200.2" y="64.4">1%</text>
<text x="200.2" y="66.2">R0402</text>
<text x="83.2" y="87.8">R1206</text>
<text x="92.1" y="87.8">5%</text>
<text x="117" y="84.3">sot23</text>
<text x="149" y="84.3">sot23</text>
<text x="194.5" y="87.8">F1812</text>
<text x="212.3" y="87.8">DC6V</text>
<text x="102.8" y="95">5%</text>
<text x="65.4" y="98.5">1%</text>
<text x="65.4" y="100.3">R0402</text>
<text x="102.8" y="96.7">R0402</text>
<text x="164.6" y="104.9">AVX_D</text>
<text x="164.6" y="103.1">6.3V,Tantalum</text>
<text x="178.9" y="104.9">C0805</text>
<text x="178.9" y="103.1">16V,X7R</text>
<text x="189.5" y="104.9">C0603</text>
<text x="189.5" y="103.1">50V,X7R</text>
<text x="54.8" y="112.7">SOD_123</text>
<text x="65.4" y="112.7">1%</text>
<text x="65.4" y="114.5">R0402</text>
<text x="49.8" y="149">R1206</text>
<text x="58.7" y="149">5%</text>
<text x="144" y="149">L4X4MM</text>
<text x="144" y="145.5">LQH44PN1R0NP0L</text>
<text x="156.5" y="149">2.45A</text>
<text x="212.3" y="149">R1206</text>
<text x="221.2" y="149">5%</text>
<text x="64" y="157.9">C0805</text>
<text x="64" y="156.1">16V,X7R</text>
<text x="72.9" y="157.9">C0603</text>
<text x="72.9" y="156.1">10V,X5R</text>
<text x="81.8" y="157.9">C0402</text>
<text x="81.8" y="156.1">16V,X7R</text>
<text x="95.7" y="158.2">1%</text>
<text x="95.7" y="160">R0402</text>
<text x="110.2" y="157.9">5%</text>
<text x="110.2" y="159.7">R0402</text>
<text x="170.7" y="157.9">1%</text>
<text x="170.7" y="159.7">R0402</text>
<text x="181.4" y="157.9">C1206</text>
<text x="181.4" y="156.1">16V,X7R</text>
<text x="190.2" y="157.9">C0603</text>
<text x="190.2" y="156.1">50V,X7R</text>
<text x="200.2" y="157.9">C0805</text>
<text x="200.2" y="156.1">6.3V,X5R</text>
<text x="95.7" y="173.6">1%</text>
<text x="119.1" y="173.9">tsot23_8_0d65_2x1mm</text>
<text x="170.7" y="170.3">1%</text>
<text x="170.7" y="172.1">R0402</text>
<text x="95.7" y="175.3">R0402</text>
<text x="110.2" y="177.5">C0402</text>
<text x="110.2" y="175.7">50V,X7R</text>
<text x="230.8" y="202.7">A3</text>
<text x="253" y="202.2">02 POWER</text>
<text x="284.1" y="202.7">v1.01</text>
</g>
<g font-size="1.6" fill="#800040">
<text x="57.6" y="37.7">40V 2A</text>
<text x="74" y="42.7">24V</text>
<text x="54.8" y="114.5">150mA</text>
</g>
<g font-size="1.6" fill="#00f">
<text x="144" y="154.3">Vout=Vref*(1+R98/R97)</text>
<text x="147.4" y="156">=0.6V*(1+180k/40.2k)</text>
<text x="147.4" y="157.6">=0.6V*5.5</text>
<text x="147.4" y="159.2">=3.3V</text>
</g>
<g font-size="1.3">
<text x="30.8" y="1.3">5</text>
<text x="88.8" y="1.3">4</text>
<text x="146.9" y="1.3">3</text>
<text x="205" y="1.3">2</text>
<text x="263.1" y="1.3">1</text>
<text x=".5" y="28.4">D</text>
<text x="292.6" y="28.4">D</text>
<text x=".5" y="79.5">C</text>
<text x="292.6" y="79.5">C</text>
<text x=".5" y="130.6">B</text>
<text x="292.6" y="130.6">B</text>
<text x=".5" y="181.7">A</text>
<text x="292.6" y="181.7">A</text>
<text x="30.8" y="207.4">5</text>
<text x="88.8" y="207.4">4</text>
<text x="146.9" y="207.4">3</text>
<text x="205" y="207.4">2</text>
<text x="263.1" y="207.4">1</text>
</g>
</svg>
